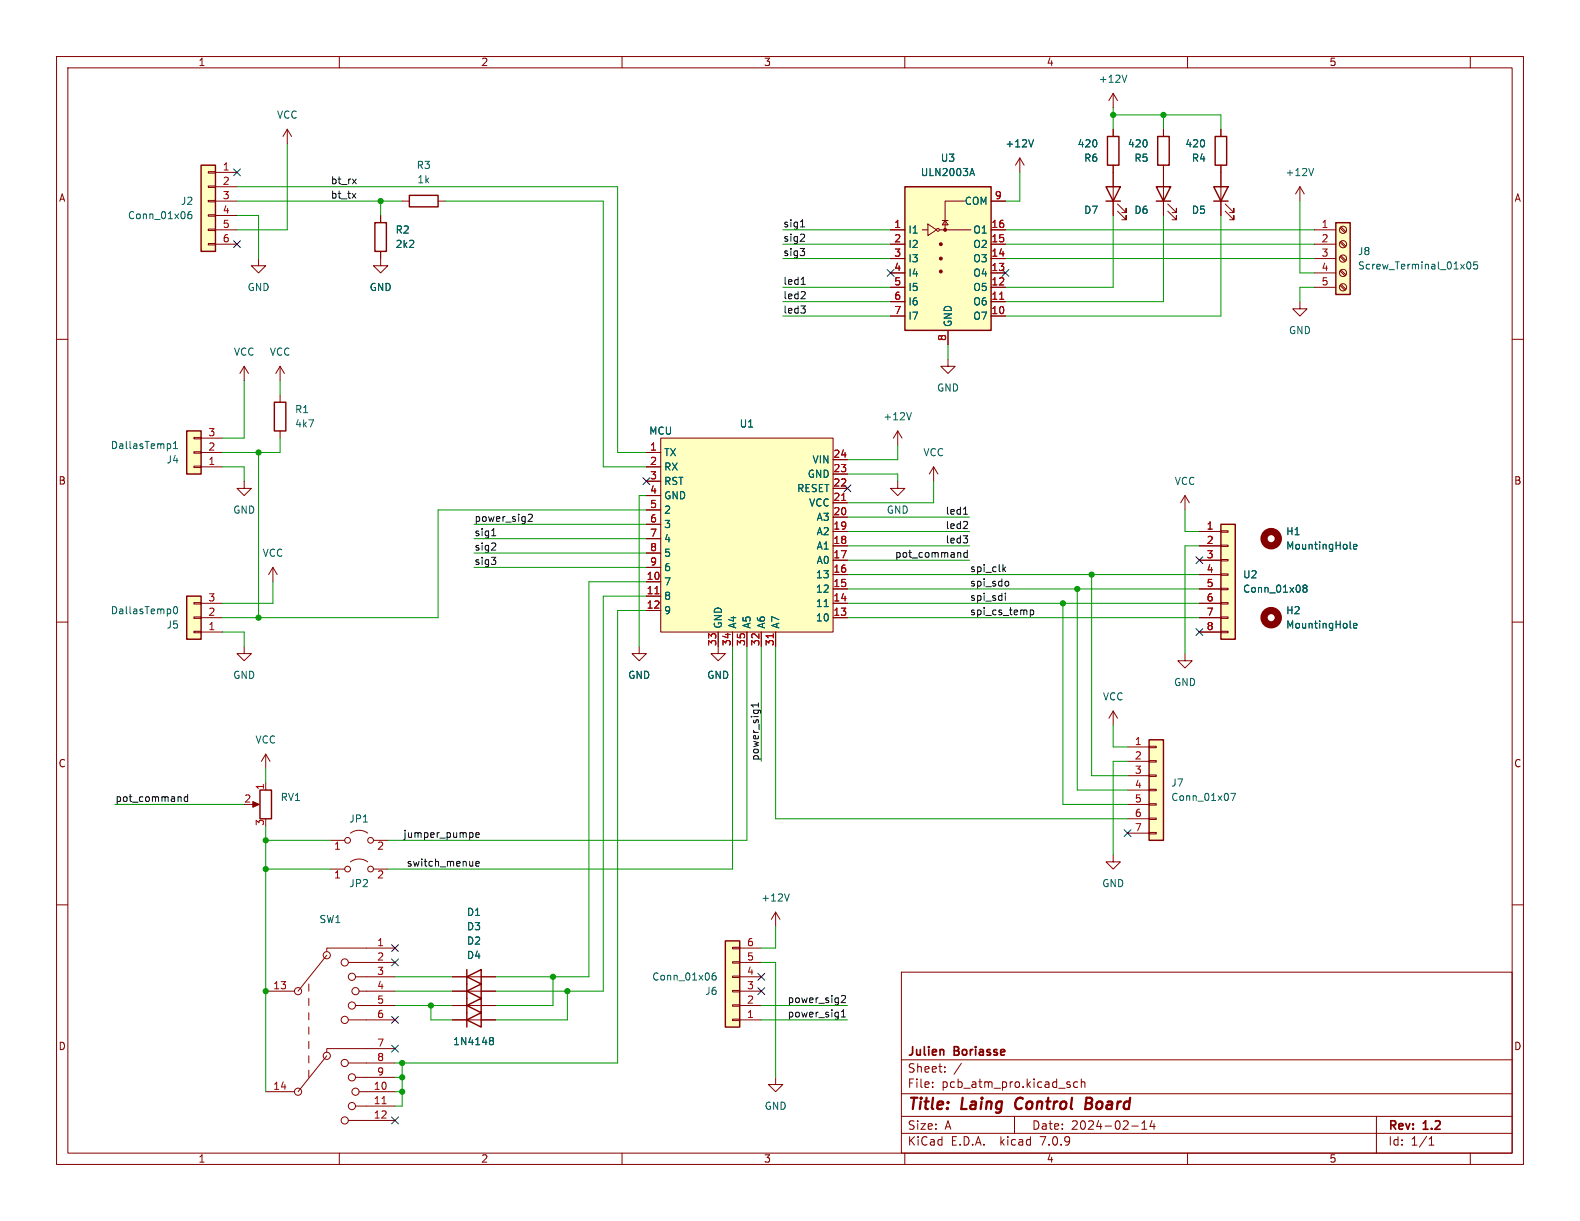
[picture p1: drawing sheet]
<svg xmlns="http://www.w3.org/2000/svg" width="279mm" height="216mm" viewBox="0 0 279 216" stroke-linecap="round" stroke-linejoin="round" font-family="sans-serif">
<g fill="none" stroke="#840000" stroke-width=".18">
<path d="M10 10h259.4v195.9h-259.4zM12 12h255.4v191.9h-255.4zM60 10v2M110 10v2M160 10v2M196.8 16.5v2.6M196.8 16.5l-.7 1.3M196.8 16.5l.8 1.3M210 10v2M260 10v2M36.8 38h1.3v.2h-1.3zM36.8 35.4h1.3v.3h-1.3z"/>
<path d="M36.8 32.9h1.3v.2h-1.3zM36.8 30.4h1.3v.2h-1.3zM38.1 35.6h3.8M38.1 30.5h3.8M38.1 33h3.8M38.1 38.1h3.8M50.8 22.9l-.8 1.2M50.8 22.9v2.5M50.8 22.9l.8 1.2M67.3 38.1v1.3M71.1 35.6h1.3M77.5 35.6h1.2"/>
<path d="M164.1 39.6l1.5 1-1.5 1.1zM166.6 39h1M167.1 39l.5 .8h-1zM170.6 35.6h-3.5v5M175.3 35.6h2.5M180.3 27.9l-.7 1.3M180.3 27.9v2.6M180.3 27.9l.8 1.3M196.8 22.9v1.2M196.8 29.2v8.9M197.6 37.3l1.5 1.6v-.8v.8h-.7M197.6 36.1l1.5 1.5v-.8v.8h-.7"/>
<path d="M205.7 22.9v1.2M205.7 29.2v8.9M206.5 37.3l1.5 1.6v-.8v.8h-.7M206.5 36.1l1.5 1.5v-.8v.8h-.7M215.9 22.9v1.2M215.9 29.2v8.9M216.7 37.3l1.5 1.6v-.8v.8h-.8M216.7 36.1l1.5 1.5v-.8v.8h-.8M229.9 33l-.8 1.3M229.9 33v2.6M229.9 33l.7 1.3M10 60h2"/>
<path d="M36.8 43.1h1.3v.2h-1.3zM36.8 40.5h1.3v.3h-1.3zM38.1 40.6h3.8M38.1 43.2h3.8M45.7 45.7v1.3h1.3l-1.3 1.3-1.3-1.3h1.3M67.3 44.5v2.5h1.3l-1.3 1.3-1.3-1.3h1.3M157.5 40.6h2.5M157.5 55.9h2.5M157.5 53.3h2.5M157.5 50.8h2.5M157.5 48.3h2.5M157.5 45.7h2.5"/>
<path d="M157.5 43.2h2.5M163.1 40.6h1M166.1 40.6h5.6M167.6 58.4v2.6M175.3 40.6h2.5M175.3 55.9h2.5M175.3 53.3h2.5M175.3 50.8h2.5M175.3 48.3h2.5M175.3 45.7h2.5M175.3 43.2h2.5M229.9 53.3v1.3h1.2l-1.2 1.3-1.3-1.3h1.3"/>
<path d="M232.4 40.6h3.8M232.4 50.8h3.8M232.4 48.3h3.8M232.4 45.7h3.8M232.4 43.2h3.8M237 50.5l.8 .8M237 47.9l.8 .9M237 45.4l.8 .8M237 42.8l.8 .9M237 40.3l.8 .8M237.1 50.3l.9 .8M237.1 47.8l.9 .8"/>
<path d="M237.1 45.2l.9 .9M237.1 42.7l.9 .8M237.1 40.1l.9 .9M267.4 60h2M34.3 77.3h1.3v.3h-1.3zM34.3 79.9h1.3v.2h-1.3zM35.6 77.5h3.8M43.2 64.8l-.8 1.2M43.2 64.8v2.5M43.2 64.8l.7 1.2M49.5 64.8v2.5M49.5 69.9v1.2"/>
<path d="M49.5 76.2v1.3M49.5 64.8l-.7 1.2M49.5 64.8l.8 1.2M116.8 77.5h30.5v34.3h-30.5zM158.7 76.2l-.7 1.3M158.7 76.2v2.5M158.7 76.2l.8 1.3M167.6 63.5v1.3h1.3l-1.3 1.2-1.2-1.2h1.2M34.3 82.4h1.3v.3h-1.3zM35.6 80h3.8M35.6 82.6h3.8M43.2 85.1v1.3h1.2l-1.2 1.2-1.3-1.2h1.3"/>
<path d="M114.3 80h2.5M114.3 82.6h2.5M114.3 85.1h2.5M114.3 87.6h2.5M114.3 90.2h2.5M114.3 92.7h2.5M114.3 95.3h2.5M114.3 97.8h2.5M147.3 94h2.6M147.3 96.5h2.6M147.3 99.1h2.6M147.3 91.4h2.6"/>
<path d="M147.3 88.9h2.6M147.3 86.4h2.6M147.3 83.8h2.6M147.3 81.3h2.6M158.7 85.1v1.3h1.3l-1.3 1.2-1.2-1.2h1.2M165.1 82.6l-.8 1.2M165.1 82.6v2.5M165.1 82.6l.8 1.2M209.5 87.6l-.7 1.3M209.5 87.6v2.6M209.5 87.6l.8 1.3M212.1 94h3.8"/>
<path d="M212.1 96.5h3.8M212.1 99.1h3.8M215.9 98.9h1.3v.3h-1.3zM215.9 96.4h1.3v.2h-1.3zM215.9 93.9h1.3v.2h-1.3zM10 110h2M34.3 106.6h1.3v.2h-1.3zM34.3 109.1h1.3v.2h-1.3zM34.3 111.6h1.3v.3h-1.3zM35.6 106.7h3.8M35.6 109.2h3.8M35.6 111.8h3.8"/>
<path d="M43.2 114.3v1.3h1.2l-1.2 1.2-1.3-1.2h1.3M48.3 100.3l-.8 1.3M48.3 100.3v2.6M48.3 100.3l.7 1.3M113 114.3v1.3h1.3l-1.3 1.2-1.2-1.2h1.2M114.3 102.9h2.5M114.3 105.4h2.5M114.3 108h2.5M114.3 100.3h2.5M127 111.8v3.8h1.3l-1.3 1.2-1.3-1.2h1.3M129.5 111.8v2.5M132.1 111.8v2.5"/>
<path d="M134.6 111.8v2.5M137.2 111.8v2.5M147.3 101.6h2.6M147.3 104.1h2.6M147.3 106.7h2.6M147.3 109.2h2.6M209.5 115.6v1.2h1.3l-1.3 1.3-1.2-1.3h1.2M212.1 101.6h3.8M212.1 104.1h3.8M212.1 106.7h3.8M212.1 109.2h3.8M212.1 111.8h3.8"/>
<path d="M215.9 111.6h1.3v.3h-1.3zM215.9 109.1h1.3v.2h-1.3zM215.9 106.6h1.3v.2h-1.3zM215.9 104h1.3v.3h-1.3zM215.9 101.5h1.3v.2h-1.3zM267.4 110h2M47 133.4l-.8 1.2M47 133.4v2.5M47 138.4v1.3M47 133.4l.8 1.2M196.8 125.7v2.6M196.8 125.7l-.7 1.3"/>
<path d="M196.8 125.7l.8 1.3M199.4 132.1h3.8M199.4 134.6h3.8M199.4 137.2h3.8M199.4 139.7h3.8M203.2 139.6h1.3v.2h-1.3zM203.2 137h1.3v.3h-1.3zM203.2 134.5h1.3v.2h-1.3zM203.2 132h1.3v.2h-1.3zM10 160h2M44.4 142.2h1.1M58.4 153.7h2.6"/>
<path d="M58.4 148.6h2.6M62 152.4a2.54 2.54 0 0 1 3 0M62 147.3a2.54 2.54 0 0 1 3 0M66 153.7h2.6M66 148.6h2.6M196.8 151.1v1.3h1.3l-1.3 1.3-1.2-1.3h1.2M199.4 142.2h3.8M199.4 144.8h3.8M199.4 147.3h3.8M203.2 147.2h1.3v.2h-1.3zM203.2 144.7h1.3v.2h-1.3zM203.2 142.1h1.3v.3h-1.3z"/>
<path d="M267.4 160h2M47 175.3h5.1M54.6 174v1.3M54.6 176.5v1.3M54.6 179.1v1.2M57.8 168.9l-5.1 6.4M61.6 170.2h8.2M62.9 177.8h6.9M62.9 172.7h6.9M63.5 175.3h6.3M69.8 167.6h-12v.7M80 177.8h7.6"/>
<path d="M80 172.7h7.6M80 175.3h7.6M129.5 167.5h1.3v.3h-1.3zM129.5 170.1h1.3v.2h-1.3zM129.5 172.6h1.3v.2h-1.3zM129.5 175.1h1.3v.3h-1.3zM129.5 177.7h1.3v.2h-1.3zM130.8 170.2h3.8M130.8 177.8h3.8M130.8 172.7h3.8M130.8 175.3h3.8M130.8 167.6h3.8"/>
<path d="M137.2 161.3v2.5M137.2 161.3l-.8 1.3M137.2 161.3l.7 1.3M159.4 171.9h108v32h-108zM47 193h5.1M54.6 181.6v1.3M54.6 184.2v1.2M54.6 186.7v1.3M54.6 189.2v1.3M57.8 186.7l-5.1 6.3M61.6 188h8.2M61.6 198.1h8.2"/>
<path d="M61.6 180.3h8.2M62.9 195.6h6.9M62.9 190.5h6.9M63.5 193h6.3M69.8 185.4h-12v.7M80 180.3h7.6M129.5 180.2h1.3v.3h-1.3zM130.8 180.3h3.8M137.2 190.5v1.3h1.2l-1.2 1.2-1.3-1.2h1.3M159.4 197.4h108M159.4 193.4h108M159.4 187.4h108"/>
<path d="M164.9 192.1v.2M164.9 191.4v.1M167.1 189.4v.2M167.1 188.7v.1M170 188l-1.3 1.9M179.4 197.4v3M189.1 191.8l.2 .2-.2 .3M189.1 191.3l.1 .1M190.6 191.4l-.5-.1-.2 .3v.4l.1 .2h.6M191.2 191.4l.2-.1 .4 .1 .1 .9M191.2 190.8v1.5M200.1 199.1h1.2"/>
<path d="M201.9 199.7h.9M201.9 198.6l.5-.4v1.5M203.7 198.1l-.3 1.1h.9M204.1 198.7v1M243.4 197.4v6.5M60 203.9v2M110 203.9v2M159.4 200.4h108M160 203.9v2M210 203.9v2M252.7 202.5h.9M252.7 201.4l.4-.4v1.5"/>
<path d="M260 203.9v2"/>
<circle cx="165.9" cy="40.6" r=".25"/>
<circle cx="237.5" cy="48.3" r=".63"/>
<circle cx="237.5" cy="40.6" r=".63"/>
<circle cx="237.5" cy="50.8" r=".63"/>
<circle cx="237.5" cy="45.7" r=".63"/>
<circle cx="237.5" cy="43.2" r=".63"/>
<circle cx="61.5" cy="148.6" r=".51"/>
<circle cx="61.5" cy="153.7" r=".51"/>
<circle cx="65.5" cy="153.7" r=".51"/>
<circle cx="65.5" cy="148.6" r=".51"/>
<circle cx="52.7" cy="175.3" r=".63"/>
<circle cx="57.8" cy="168.9" r=".63"/>
<circle cx="61" cy="170.2" r=".63"/>
<circle cx="62.2" cy="177.8" r=".63"/>
<circle cx="62.2" cy="172.7" r=".63"/>
<circle cx="62.9" cy="175.3" r=".63"/>
<circle cx="52.7" cy="193" r=".63"/>
<circle cx="57.8" cy="186.7" r=".63"/>
<circle cx="61" cy="188" r=".63"/>
<circle cx="61" cy="180.3" r=".63"/>
<circle cx="61" cy="198.1" r=".63"/>
<circle cx="62.2" cy="190.5" r=".63"/>
<circle cx="62.2" cy="195.6" r=".63"/>
<circle cx="62.9" cy="193" r=".63"/>
</g>
<path d="M179.8 194.4a1.27 1.27 0 0 0 0 1.6M192 195.1h.7M192.7 195.1l.3 .1M192.8 194.1h-.7l-.2 2 1-.1M192.9 195l-.2 .1" fill="none" stroke="#840000" stroke-width=".4"/>
<g fill="none" stroke="#006464" stroke-width=".18">
<path d="M199.3 13.3l-.5 1.2M33.8 37.4l-.3 .1a.86 .86 0 0 0 0 1.2l.4-.1v-.5l-.2-.2-.4 .1-.1 .1M171.6 30.7h.6M171.9 29.8l.4 1.3M182.8 24.7l-.5 1.3M232.3 29.8l-.4 1.3M259.5 46.4l.2-.1a.68 .68 0 0 1 .4 .6 .68 .68 0 0 1-.4 .7l-.2-.2-.1-.3zM261.2 46.3h-.6v.6l.2-.1h.4l.1 .2-.1 .4-.1 .2-.5-.2M30.7 79.3h.7M30.7 78.4l.3-.4v1.3M161.2 73l-.5 1.2M238.7 96.9l.2 .2"/>
<path d="M239.4 96.7l.6-.1-.1-.3h-.4l-.1 .1v.6h.5M30.9 107.3h.1a.68 .68 0 0 1 .4 .6 .68 .68 0 0 1-.4 .6 .84 .84 0 0 1-.1-1.2zM145.7 107.3h.8M230.6 104l-.2-.2 .2-.4h.3l.2 .3-.2 .3M230.6 104l-.2 .2 .1 .4 .1 .1h.4l.1-.2v-.3l-.2-.2M230.6 104h.3M238.7 110.9l.2 .2M239.4 110.6l.6-.1-.1-.2-.4-.1-.1 .2v.6h.5M139.6 158.1l-.4 1.2M217.6 140.3h.9l-.6 1.2M126.5 172l-.3 .1a.86 .86 0 0 0 0 1.2l.4-.1v-.4l-.2-.3-.4 .1-.1 .2M86.7 183.9l.1 .1"/>
<path d="M86.7 183.5h.3l.2 .1 .1 .2-.3 .2M86.8 184h.2M86.8 184l-.1 .1M87 184l.3 .2-.1 .4-.2 .1h-.3"/>
</g>
<g fill="none" stroke="#840000" stroke-width="1.3">
<circle cx="224.8" cy="95.2" r="1.27"/>
<circle cx="224.8" cy="109.2" r="1.27"/>
</g>
<path d="M176.8 52.9h.7M148.8 88.5h.8M115.8 105h.7M136.7 112.1v.7M67.6 195.2h.7" fill="none" stroke="#a90000" stroke-width=".18"/>
<g fill="#ffffc2" stroke="#ffffc2" stroke-width=".18">
<path d="M215.9 92.7h2.5v20.3h-2.5z"/>
<path d="M160 33h15.3v25.4h-15.3z"/>
<path d="M116.8 77.5h30.5v34.3h-30.5z"/>
<path d="M33 105.4h2.6v7.6h-2.6z"/>
<path d="M33 76.2h2.6v7.6h-2.6z"/>
<path d="M203.2 130.8h2.5v17.8h-2.5z"/>
<path d="M128.3 166.4h2.5v15.2h-2.5z"/>
<path d="M236.2 39.4h2.6v12.7h-2.6z"/>
<path d="M35.6 29.2h2.5v15.3h-2.5z"/>
</g>
<g fill="none" stroke="#840000" stroke-width=".25">
<path d="M35.6 29.2h2.5v15.3h-2.5zM66.3 39.4h2v5.1h-2zM72.4 34.5h5.1v2.1h-5.1zM160 33h15.3v25.4h-15.3zM195.6 33h2.5l-1.3 2.6zM195.6 35.6h2.5M195.8 24.1h2.1v5.1h-2.1zM204.5 33h2.5l-1.3 2.6zM204.5 35.6h2.5M204.7 24.1h2.1v5.1h-2.1zM214.6 33h2.6l-1.3 2.6zM214.6 35.6h2.6"/>
<path d="M214.9 24.1h2v5.1h-2zM236.2 39.4h2.6v12.7h-2.6zM33 76.2h2.6v7.6h-2.6zM48.5 71.1h2v5.1h-2zM215.9 92.7h2.5v20.3h-2.5zM33 105.4h2.6v7.6h-2.6zM46 139.7h2v5.1h-2zM203.2 130.8h2.5v17.8h-2.5zM82.5 177.8l2.6-1.3v2.6zM82.5 175.3l2.6-1.3v2.5zM82.5 172.7l2.6-1.2v2.5zM82.5 171.5v10.1"/>
<path d="M128.3 166.4h2.5v15.2h-2.5zM82.5 180.3l2.6-1.2v2.5z"/>
</g>
<g fill="#840000" stroke="#840000" stroke-width=".18">
<path d="M44.7 141.7l1.1 .5-1.1 .5z"/>
<circle cx="166.4" cy="48" r=".25"/>
<circle cx="166.4" cy="45.7" r=".25"/>
<circle cx="166.4" cy="43.2" r=".25"/>
<circle cx="167.1" cy="40.6" r=".25"/>
</g>
<g fill="none" stroke="#0f0f0f" stroke-width=".18">
<path d="M62.3 34.2l.6 .8M62.3 31.7l.7 .8M62.9 34.2l-.6 .8M63 31.7l-.7 .8M141.5 43.9h.8l-.4 .5M141.6 40.1h.7M141.6 54.1h.8l-.4 .5M141.7 50.3h.7M142.2 41.5l.1 .1-.1 .3-.7 .8h.8M142.2 44.5v.6M142.3 51.6l.1 .2-.1 .3-.7 .7h.8M142.3 54.6l.1 .2-.1 .5"/>
<path d="M86.9 98.5h.8l-.5 .5M86.9 94.7h.8M87.5 96.1l.2 .1-.1 .4-.7 .7h.8M87.6 99.2v.5M93.4 91l.5-.1 .2 .4-.7 .9h.7M170.3 94.7h.8l-.4 .5M170.4 90.9h.7M171 92.3l.1 .1-.1 .3-.7 .8h.8M171 95.3l.1 .2-.1 .4M171 97.8l-.3-.1-.3 .2 .2 .6h.4M171 97.3v1.2M177.5 100.6l.3 .5"/>
<path d="M177.8 104.9v.1M177.8 105.3v.9M177.8 100.2l-.4 .5M178 102.8h.3l.1 .2-.1 .5-.3 .1M182.2 107.9v1.2M182.2 107.9h.4l.2 .2-.1 .5h-.5M134.1 124.3v.7M134.1 124.7h-1.3l.4 .3M33.2 140.5v1.2M33.2 140.9h-.4l-.2 .2 .1 .6h.5M83.5 147.3l.2 .2-.2 .5M84.1 147.7l.6-.2v-.2l-.4-.1-.2 .2 .1 .6h.5"/>
<path d="M84.1 152.7l.6-.1v-.2l-.4-.1-.2 .2 .1 .6h.5M148.8 179.8h.7M148.8 178.9l.4-.3v1.2M148.8 176.1l.5-.1 .2 .4-.8 .9h.8"/>
</g>
<g fill="none" stroke="#009600" stroke-width=".18">
<path d="M196.8 19.1v3.8M41.9 35.6h29.2M41.9 33h67.3v47h5.1M41.9 38.1h3.8v7.6M50.8 25.4v15.2h-8.9M67.3 35.6v2.5M78.7 35.6h28v47h7.6M180.3 30.5v5.1h-2.5M196.8 20.3h19.1v2.6M196.8 38.1v12.7h-19M205.7 20.3v2.6M205.7 38.1v15.2h-27.9"/>
<path d="M215.9 38.1v17.8h-38.1M229.9 35.6v12.7h2.5M138.4 40.6h19.1M138.4 50.8h19.1M138.4 43.2h19.1M138.4 45.7h19.1M138.4 53.3h19.1M138.4 55.9h19.1M177.8 40.6h54.6M177.8 43.2h54.6M177.8 45.7h54.6M232.4 50.8h-2.5v2.5"/>
<path d="M43.2 67.3v10.2h-3.8M49.5 77.5v2.5h-10.1M49.5 67.3v2.6M158.7 78.7v2.6h-8.8M167.6 61v2.5M39.4 82.6h3.8v2.5M45.7 80v29.2M83.8 92.7h30.5M83.8 95.3h30.5M83.8 97.8h30.5M114.3 90.2h-36.8v19h-38.1M114.3 87.6h-1.3v26.7"/>
<path d="M149.9 83.8h8.8v1.3M149.9 96.5h21.5M149.9 94h21.5M149.9 99.1h21.5M149.9 91.4h21.5M165.1 85.1v3.8h-15.2M209.5 90.2v3.8h2.6M212.1 96.5h-2.6v19.1M39.4 111.8h3.8v2.5M48.3 102.9v3.8h-8.9M83.8 100.3h30.5M114.3 108h-5.1v80h-39.4"/>
<path d="M114.3 105.4h-7.6v69.9h-19.1M114.3 102.9h-10.2v69.8h-16.5M129.5 114.3v39.4h-60.9M132.1 114.3v34.3h-63.5M134.6 114.3v20.3M137.2 114.3v30.5h62.2M149.9 106.7h62.2M149.9 101.6h62.2M149.9 104.1h62.2M149.9 109.2h62.2M188 106.7v35.5h11.4M190.5 104.1v35.6h8.9"/>
<path d="M193 101.6v35.6h6.4M47 135.9v2.5M196.8 128.3v3.8h2.6M199.4 134.6h-2.6v16.5M20.3 142.2h22.9M47 146.1v46.9M47 153.7h11.4M47 148.6h11.4M69.8 172.7h10.2M69.8 175.3h10.2M69.8 177.8h10.2M76.2 177.8v2.5h3.8"/>
<path d="M97.8 172.7v5.1h-10.2M100.3 175.3v5h-12.7M134.6 177.8h15.3M134.6 170.2h2.6v20.3M137.2 163.8v3.8h-2.6M69.8 193h1.3M69.8 190.5h1.3M71.1 188v7.6h-1.3M134.6 180.3h15.3"/>
</g>
<g fill="none" stroke="#000084" stroke-width=".18">
<path d="M41.3 29.9l1.2 1.2M42.5 29.9l-1.2 1.2M41.3 42.6l1.2 1.2M42.5 42.6l-1.2 1.2M156.9 47.7l1.2 1.2M158.1 47.7l-1.2 1.2M177.2 47.7l1.2 1.2M178.4 47.7l-1.2 1.2M113.7 84.5l1.2 1.2M114.9 84.5l-1.2 1.2M149.3 85.8l1.2 1.2M150.5 85.8l-1.2 1.2"/>
<path d="M211.5 98.5l1.2 1.2M212.7 98.5l-1.2 1.2M211.5 111.2l1.2 1.2M212.7 111.2l-1.2 1.2M198.8 146.7l1.2 1.2M200 146.7l-1.2 1.2M69.2 169.6l1.3 1.2M69.2 179.7l1.3 1.2M69.2 167l1.3 1.2M70.5 169.6l-1.3 1.2M70.5 179.7l-1.3 1.2M70.5 167l-1.3 1.2"/>
<path d="M134 174.7l1.2 1.2M134 172.1l1.2 1.2M135.2 174.7l-1.2 1.2M135.2 172.1l-1.2 1.2M69.2 184.8l1.3 1.2M69.2 197.5l1.3 1.2M70.5 184.8l-1.3 1.2M70.5 197.5l-1.3 1.2"/>
</g>
<g fill="#009600" stroke="#009600" stroke-width=".18">
<circle cx="47" cy="175.3" r=".46"/>
<circle cx="71.1" cy="188" r=".46"/>
<circle cx="71.1" cy="190.5" r=".46"/>
<circle cx="76.2" cy="177.8" r=".46"/>
<circle cx="71.1" cy="193" r=".46"/>
<circle cx="47" cy="153.7" r=".46"/>
<circle cx="188" cy="106.7" r=".46"/>
<circle cx="67.3" cy="35.6" r=".46"/>
<circle cx="205.7" cy="20.3" r=".46"/>
<circle cx="196.8" cy="20.3" r=".46"/>
<circle cx="100.3" cy="175.3" r=".46"/>
<circle cx="97.8" cy="172.7" r=".46"/>
<circle cx="47" cy="148.6" r=".46"/>
<circle cx="45.7" cy="80" r=".46"/>
<circle cx="45.7" cy="109.2" r=".46"/>
<circle cx="193" cy="101.6" r=".46"/>
<circle cx="190.5" cy="104.1" r=".46"/>
</g>
<g font-size="2.8" fill="#840000">
<text x="160.4" y="196.8">Title:</text>
<text x="170.1" y="196.8">Laing</text>
<text x="180.4" y="196.8">Control</text>
<text x="193.6" y="196.8">Board</text>
</g>
<g font-size="2.1" fill="#840000">
<text x="160.4" y="189.9">Sheet:</text>
<text x="160.4" y="187.1">Julien</text>
<text x="168.8" y="187.1">Boriasse</text>
<text x="160.4" y="192.6">File:</text>
<text x="166.5" y="192.6">pcb_atm_pro.kicad_sch</text>
<text x="160.4" y="202.8">KiCad</text>
<text x="160.4" y="200">Size:</text>
<text x="167.1" y="200">A</text>
<text x="168.1" y="202.8">E.D.A.</text>
<text x="177" y="202.8">kicad</text>
<text x="182.4" y="200">Date:</text>
<text x="184.2" y="202.8">7.0.9</text>
<text x="189.4" y="200">2024-02-14</text>
<text x="245.4" y="200.2">Rev:</text>
<text x="245.4" y="202.8">Id:</text>
<text x="249.5" y="202.8">1/1</text>
<text x="251.8" y="200.2">1.2</text>
</g>
<g font-size="1.8" fill="#840000">
<text x="35" y="11.9">1</text>
<text x="85" y="11.9">2</text>
<text x="135" y="11.9">3</text>
<text x="185" y="11.9">4</text>
<text x="235" y="11.9">5</text>
<text x="10.3" y="35.9">A</text>
<text x="267.7" y="35.9">A</text>
<text x="10.3" y="85.9">B</text>
<text x="267.7" y="85.9">B</text>
<text x="10.3" y="135.9">C</text>
<text x="267.7" y="135.9">C</text>
<text x="10.3" y="185.9">D</text>
<text x="267.7" y="185.9">D</text>
<text x="35" y="205.8">1</text>
<text x="85" y="205.8">2</text>
<text x="135" y="205.8">3</text>
<text x="185" y="205.8">4</text>
<text x="235" y="205.8">5</text>
</g>
<g font-size="1.8" fill="#006464">
<text x="194.2" y="14.8">+12V</text>
<text x="48.9" y="21.2">VCC</text>
<text x="166.3" y="28.8">U3</text>
<text x="177.7" y="26.3">+12V</text>
<text x="190.5" y="26.3">420</text>
<text x="191.6" y="28.8">R6</text>
<text x="199.4" y="26.3">420</text>
<text x="200.5" y="28.8">R5</text>
<text x="209.5" y="26.3">420</text>
<text x="210.7" y="28.8">R4</text>
<text x="73.6" y="30.1">R3</text>
<text x="73.7" y="32.6">1k</text>
<text x="162.7" y="31.3">ULN2003A</text>
<text x="227.2" y="31.3">+12V</text>
<text x="22.5" y="39">Conn_01x06</text>
<text x="31.9" y="36.4">J2</text>
<text x="69.9" y="41.5">R2</text>
<text x="160.5" y="41.5">I1</text>
<text x="170.5" y="36.4">COM</text>
<text x="172" y="41.5">O1</text>
<text x="191.6" y="38">D7</text>
<text x="200.5" y="38">D6</text>
<text x="210.7" y="38">D5</text>
<text x="69.9" y="44">2k2</text>
<text x="160.5" y="44">I2</text>
<text x="160.5" y="46.6">I3</text>
<text x="172" y="46.6">O3</text>
<text x="172" y="44">O2</text>
<text x="240" y="45.3">J8</text>
<text x="240" y="47.9">Screw_Terminal_01x05</text>
<text x="43.7" y="51.7">GND</text>
<text x="65.3" y="51.7">GND</text>
<text x="160.5" y="49.1">I4</text>
<text x="160.5" y="51.7">I5</text>
<text x="172" y="51.7">O5</text>
<text x="172" y="49.1">O4</text>
<text x="160.5" y="54.2">I6</text>
<text x="160.5" y="56.7">I7</text>
<text x="168.5" y="57.9" transform="rotate(-90 168.5 57.9)">GND</text>
<text x="172" y="56.7">O7</text>
<text x="172" y="54.2">O6</text>
<text x="227.8" y="59.3">GND</text>
<text x="41.3" y="63.1">VCC</text>
<text x="47.6" y="63.1">VCC</text>
<text x="165.6" y="69.4">GND</text>
<text x="52.1" y="73.3">R1</text>
<text x="52.1" y="75.8">4k7</text>
<text x="114.7" y="77.1">MCU</text>
<text x="130.7" y="75.8">U1</text>
<text x="156.1" y="74.5">+12V</text>
<text x="19.5" y="79.6">DallasTemp1</text>
<text x="29.4" y="82.1">J4</text>
<text x="117.3" y="80.9">TX</text>
<text x="117.3" y="83.4">RX</text>
<text x="143.6" y="82.1">VIN</text>
<text x="163.2" y="80.9">VCC</text>
<text x="117.3" y="86">RST</text>
<text x="117.3" y="88.5">GND</text>
<text x="140.9" y="87.2">RESET</text>
<text x="142.7" y="84.7">GND</text>
<text x="143" y="89.8">VCC</text>
<text x="207.6" y="86">VCC</text>
<text x="41.1" y="91">GND</text>
<text x="117.3" y="91">2</text>
<text x="117.3" y="93.6">3</text>
<text x="144.3" y="94.8">A2</text>
<text x="144.3" y="92.3">A3</text>
<text x="156.7" y="91">GND</text>
<text x="227.3" y="94.8">H1</text>
<text x="46.3" y="98.7">VCC</text>
<text x="117.3" y="96.1">4</text>
<text x="117.3" y="98.7">5</text>
<text x="117.3" y="101.2">6</text>
<text x="144.3" y="99.9">A0</text>
<text x="144.3" y="97.4">A1</text>
<text x="227.3" y="97.4">MountingHole</text>
<text x="117.3" y="103.7">7</text>
<text x="117.3" y="106.3">8</text>
<text x="144.2" y="107.5">11</text>
<text x="144.2" y="105">12</text>
<text x="144.2" y="102.5">13</text>
<text x="219.7" y="105">Conn_01x08</text>
<text x="219.7" y="102.5">U2</text>
<text x="19.5" y="108.8">DallasTemp0</text>
<text x="29.4" y="111.4">J5</text>
<text x="117.3" y="108.8">9</text>
<text x="127.9" y="111.3" transform="rotate(-90 127.9 111.3)">GND</text>
<text x="130.4" y="111.3" transform="rotate(-90 130.4 111.3)">A4</text>
<text x="132.9" y="111.3" transform="rotate(-90 132.9 111.3)">A5</text>
<text x="135.5" y="111.3" transform="rotate(-90 135.5 111.3)">A6</text>
<text x="138" y="111.3" transform="rotate(-90 138 111.3)">A7</text>
<text x="144.2" y="110.1">10</text>
<text x="227.3" y="108.8">H2</text>
<text x="227.3" y="111.4">MountingHole</text>
<text x="41.1" y="120.2">GND</text>
<text x="111" y="120.2">GND</text>
<text x="125" y="120.2">GND</text>
<text x="194.9" y="124.1">VCC</text>
<text x="207.5" y="121.5">GND</text>
<text x="45.1" y="131.7">VCC</text>
<text x="49.5" y="141.8">RV1</text>
<text x="207" y="139.3">J7</text>
<text x="207" y="141.8">Conn_01x07</text>
<text x="61.7" y="145.6">JP1</text>
<text x="61.7" y="157.1">JP2</text>
<text x="134.5" y="159.6">+12V</text>
<text x="194.8" y="157.1">GND</text>
<text x="56.4" y="163.4">SW1</text>
<text x="82.5" y="167.2">D2</text>
<text x="82.5" y="164.7">D3</text>
<text x="82.5" y="162.2">D1</text>
<text x="82.5" y="169.8">D4</text>
<text x="115.2" y="173.6">Conn_01x06</text>
<text x="124.6" y="176.1">J6</text>
<text x="80" y="185">1N4148</text>
<text x="135.1" y="196.4">GND</text>
</g>
<g font-size="1.8" fill="#a90000">
<text x="39.3" y="30.2">1</text>
<text x="39.3" y="32.8">2</text>
<text x="39.3" y="35.3">3</text>
<text x="175.8" y="35.3">9</text>
<text x="39.3" y="37.8">4</text>
<text x="39.3" y="40.4">5</text>
<text x="158" y="40.4">1</text>
<text x="175.2" y="40.4">16</text>
<text x="233.6" y="40.4">1</text>
<text x="39.3" y="42.9">6</text>
<text x="158" y="42.9">2</text>
<text x="158" y="45.5">3</text>
<text x="175.2" y="45.5">14</text>
<text x="175.2" y="42.9">15</text>
<text x="233.6" y="42.9">2</text>
<text x="233.6" y="45.5">3</text>
<text x="158" y="48">4</text>
<text x="158" y="50.5">5</text>
<text x="158" y="53.1">6</text>
<text x="175.2" y="53.1">11</text>
<text x="175.2" y="50.5">12</text>
<text x="175.2" y="48">13</text>
<text x="233.6" y="48">4</text>
<text x="233.6" y="50.5">5</text>
<text x="158" y="55.6">7</text>
<text x="175.2" y="55.6">10</text>
<text x="167.4" y="60.4" transform="rotate(-90 167.4 60.4)">8</text>
<text x="36.8" y="77.2">3</text>
<text x="36.8" y="82.3">1</text>
<text x="36.8" y="79.8">2</text>
<text x="114.9" y="79.8">1</text>
<text x="114.9" y="82.3">2</text>
<text x="147.3" y="83.6">23</text>
<text x="147.3" y="81">24</text>
<text x="114.9" y="84.8">3</text>
<text x="114.9" y="87.4">4</text>
<text x="114.9" y="89.9">5</text>
<text x="147.3" y="88.6">21</text>
<text x="147.3" y="86.1">22</text>
<text x="114.9" y="92.5">6</text>
<text x="114.9" y="95">7</text>
<text x="147.3" y="93.7">19</text>
<text x="147.3" y="91.2">20</text>
<text x="213.3" y="93.7">1</text>
<text x="114.9" y="97.5">8</text>
<text x="114.9" y="100.1">9</text>
<text x="147.3" y="101.3">16</text>
<text x="147.3" y="98.8">17</text>
<text x="147.3" y="96.3">18</text>
<text x="213.3" y="96.3">2</text>
<text x="213.3" y="98.8">3</text>
<text x="213.3" y="101.3">4</text>
<text x="36.8" y="106.4">3</text>
<text x="114.3" y="102.6">10</text>
<text x="114.3" y="105.2">11</text>
<text x="114.3" y="107.7">12</text>
<text x="147.3" y="106.4">14</text>
<text x="147.3" y="103.9">15</text>
<text x="213.3" y="103.9">5</text>
<text x="213.3" y="106.4">6</text>
<text x="36.8" y="111.5">1</text>
<text x="36.8" y="109">2</text>
<text x="147.3" y="109">13</text>
<text x="213.3" y="109">7</text>
<text x="213.3" y="111.5">8</text>
<text x="126.7" y="114.3" transform="rotate(-90 126.7 114.3)">33</text>
<text x="129.3" y="114.3" transform="rotate(-90 129.3 114.3)">34</text>
<text x="131.8" y="114.3" transform="rotate(-90 131.8 114.3)">35</text>
<text x="134.4" y="114.3" transform="rotate(-90 134.4 114.3)">32</text>
<text x="136.9" y="114.3" transform="rotate(-90 136.9 114.3)">31</text>
<text x="200.6" y="131.8">1</text>
<text x="200.6" y="134.4">2</text>
<text x="200.6" y="136.9">3</text>
<text x="43.1" y="142">2</text>
<text x="46.7" y="139.8" transform="rotate(-90 46.7 139.8)">1</text>
<text x="200.6" y="139.4">4</text>
<text x="200.6" y="142">5</text>
<text x="46.7" y="146.1" transform="rotate(-90 46.7 146.1)">3</text>
<text x="200.6" y="144.5">6</text>
<text x="200.6" y="147.1">7</text>
<text x="59" y="155.7">1</text>
<text x="59" y="150.6">1</text>
<text x="66.6" y="155.7">2</text>
<text x="66.6" y="150.6">2</text>
<text x="66.6" y="167.4">1</text>
<text x="132" y="167.4">6</text>
<text x="66.6" y="169.9">2</text>
<text x="66.6" y="172.5">3</text>
<text x="132" y="172.5">4</text>
<text x="132" y="169.9">5</text>
<text x="48.2" y="175">13</text>
<text x="66.6" y="175">4</text>
<text x="66.6" y="177.5">5</text>
<text x="132" y="177.5">2</text>
<text x="132" y="175">3</text>
<text x="66.6" y="180.1">6</text>
<text x="66.6" y="185.2">7</text>
<text x="132" y="180.1">1</text>
<text x="66.6" y="187.7">8</text>
<text x="66.6" y="190.2">9</text>
<text x="48.2" y="192.8">14</text>
<text x="66" y="192.8">10</text>
<text x="66" y="195.3">11</text>
<text x="66" y="197.9">12</text>
</g>
<g font-size="1.8" fill="#0f0f0f">
<text x="58.4" y="32.7">bt_rx</text>
<text x="58.4" y="35.2">bt_tx</text>
<text x="138.4" y="40.3">sig1</text>
<text x="138.4" y="45.4">sig3</text>
<text x="138.4" y="42.8">sig2</text>
<text x="138.4" y="53">led2</text>
<text x="138.4" y="50.5">led1</text>
<text x="138.4" y="55.5">led3</text>
<text x="83.8" y="94.9">sig1</text>
<text x="83.8" y="92.4">power_sig2</text>
<text x="167.1" y="91.1">led1</text>
<text x="167.1" y="93.6">led2</text>
<text x="83.8" y="97.4">sig2</text>
<text x="83.8" y="100">sig3</text>
<text x="158.2" y="98.7">pot_command</text>
<text x="167.1" y="96.2">led3</text>
<text x="171.4" y="101.3">spi_clk</text>
<text x="171.4" y="106.3">spi_sdi</text>
<text x="171.4" y="103.8">spi_sdo</text>
<text x="171.4" y="108.9">spi_cs_temp</text>
<text x="134.3" y="134.6" transform="rotate(-90 134.3 134.6)">power_sig1</text>
<text x="20.3" y="141.9">pot_command</text>
<text x="71.2" y="148.2">jumper_pumpe</text>
<text x="71.8" y="153.3">switch_menue</text>
<text x="139.2" y="180">power_sig1</text>
<text x="139.2" y="177.5">power_sig2</text>
</g>
</svg>
